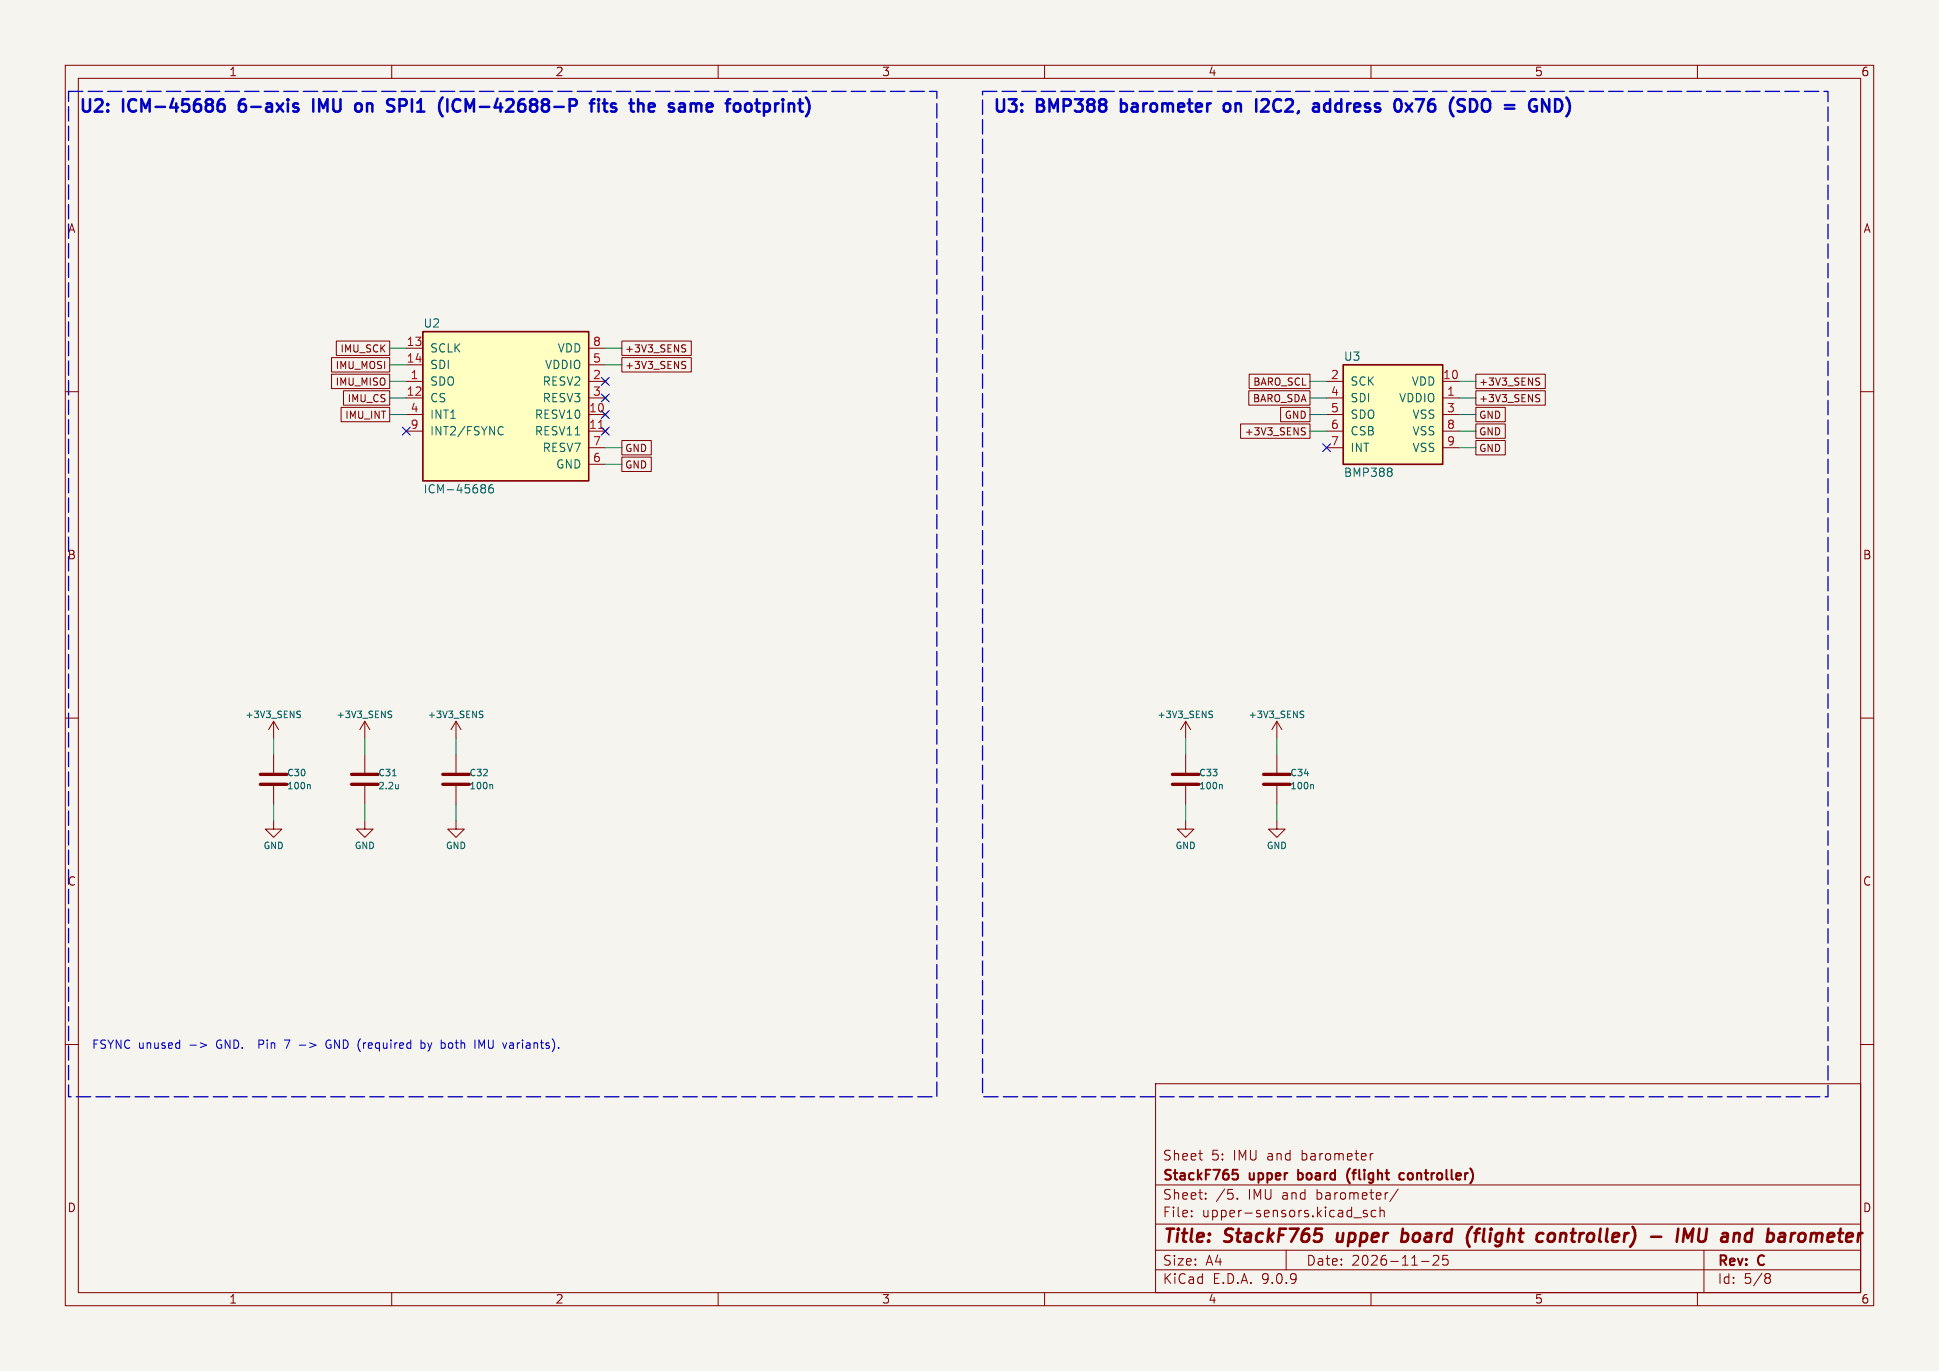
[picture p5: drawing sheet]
<svg xmlns="http://www.w3.org/2000/svg" width="297mm" height="210mm" viewBox="0 0 297 210" stroke-linecap="round" stroke-linejoin="round" font-family="sans-serif">
<path d="M0 0h297v210h-297z" fill="#f5f4ef" stroke="#f5f4ef" stroke-width=".15"/>
<g fill="none" stroke="#840000" stroke-width=".15">
<path d="M10 10h277v190h-277zM12 12h273v186h-273zM60 10v2M110 10v2M160 10v2M210 10v2M260 10v2M10 60h2M285 60h2M10 110h2M41.9 110.5v2.5M41.9 115.6v2.8"/>
<path d="M41.9 110.5l-.8 1.3M41.9 110.5l.8 1.3M55.9 110.5v2.5M55.9 115.6v2.8M55.9 110.5l-.8 1.3M55.9 110.5l.7 1.3M69.8 110.5l-.7 1.3M69.8 110.5l.8 1.3M69.8 110.5v2.5M69.8 115.6v2.8M285 110h2M41.9 125.7v1.3h1.3l-1.3 1.3-1.3-1.3h1.3"/>
<path d="M41.9 120.4v2.8M55.9 120.4v2.8M69.8 120.4v2.8M10 160h2M177 166h108v32h-108zM183.6 176.7h.6M184 177.7h.2M209.9 176.7v1M210.3 176.7l-.3 .1-.1 .2M285 160h2M60 198v2M110 198v2"/>
<path d="M160 198v2M177 194.5h108M177 191.5h108M177 187.5h108M177 181.5h108M182.5 186.3v.1M182.5 185.5v.1M184.7 183.6v.1M184.7 182.8v.1M189.5 183.6v.1M197 191.5v3M207.4 186.5h1.1"/>
<path d="M209.4 185.5l-.4-.1-.2 .2 .1 .2 .5 .2v.3h-.6M210 198v2M210.7 185.5l-.4-.1-.3 .3v.4l.2 .2h.5M211.4 185.5a.37 .37 0 0 1 .6 .1v.8M211.4 184.9v1.5M214.2 182.1l-1.3 2M217.7 193.2h1.2M219.5 192.4l.2-.1 .5 .1a.41 .41 0 0 1 .1 .5l-.8 .9h.9M221.7 192.3h-.7v.7l.2-.1h.5l.1 .3-.1 .5-.2 .1h-.3l-.2-.1M260 198v2M261 191.5v6.5M270.6 195.1l.4 .1 .2 .2-.1 .2-.2 .1"/>
<path d="M270.6 195.7h.3M270.9 195.7l.2 .2 .1 .4-.2 .2-.4 .1"/>
</g>
<g fill="none" stroke="#840000" stroke-width=".4">
<path d="M204.9 188.9l-.1 1 .2 .3M214.8 189l.2-.1 .6 .1M214.9 188.2l-.3 2M215.5 190a.66 .66 0 0 1-.9 .1M225.5 187.9l-.3 .4M225.8 188.9h.8M226.5 188.2l-.3 .3-.2 1.7M235.8 188.9l.6 .1M236.3 190.1l-.2 .1M238 189a.59 .59 0 0 0-.9 .3v.7a.53 .53 0 0 0 .9 0M252.9 189.4h1.5M257.1 188.2l-.3 2"/>
<path d="M257.8 190.2l.2-2 .5 1.4 .9-1.4-.3 2M260.3 188.2l-.2 1.6 .1 .2 .2 .2 .6-.1M267.8 188.9l.5 .1M268.2 190.1l-.2 .1M268.4 188.2l-.2 2M275.5 190a.53 .53 0 0 0 .9 0M276.4 189a.59 .59 0 0 0-.9 .3"/>
</g>
<path d="M188.8 179.2h.8M188.8 179.8h.5l.3 .2v.4l-.1 .2h-.7M198.8 179.2v1.5M199 179.7l-.2 .1M206.8 179a1.72 1.72 0 0 0 0 2.3M215.1 179.8l-.5-.1-.3 .3v.4l.2 .2h.6M198.8 180.6l.2 .1" fill="none" stroke="#840000" stroke-width=".3"/>
<path d="M39.9 118.6h4M53.8 118.6h4.1M67.8 118.6h4.1M39.9 120.1h4M53.8 120.1h4.1M67.8 120.1h4.1" fill="none" stroke="#840000" stroke-width=".51"/>
<path d="M45.6 109.4l.3 .1 .1 .2-.2 .2h-.2M45.6 108.9l.4 .1M59.6 109.4l.3 .1 .1 .2-.2 .2h-.2M59.6 108.9l.4 .1M60.1 118.8h.6M73.6 109.4l.3 .1 .1 .2-.2 .2h-.3M73.6 108.9l.4 .1M47.2 120.2l.3 .1v.5M61 120.2v.6M61 120.7l-.1 .1M75.2 120.2l.3 .1v.5" fill="none" stroke="#006464" stroke-width=".15"/>
<path d="M64.8 50.8h25.4v22.9h-25.4z" fill="#ffffc2"/>
<path d="M64.8 50.8h25.4v22.9h-25.4z" fill="none" stroke="#840000" stroke-width=".25"/>
<g fill="none" stroke="#840000" stroke-width=".15">
<path d="M62.2 53.3h2.6M62.2 55.9h2.6M62.2 58.4h2.6M90.2 53.3h2.5M90.2 55.9h2.5M90.2 58.4h2.5M92.3 58l.8 .8M93.1 58l-.8 .8M62.2 61h2.6M62.2 63.5h2.6M62.2 66h2.6M90.2 61h2.5"/>
<path d="M90.2 63.5h2.5M90.2 66h2.5M90.2 68.6h2.5M90.2 71.1h2.5M92.3 60.6l.8 .7M92.3 63.1l.8 .8M92.3 65.7l.8 .7M93.1 60.6l-.8 .7M93.1 63.1l-.8 .8M93.1 65.7l-.8 .7M181.6 110.5v2.5M181.6 115.6v2.8"/>
<path d="M181.6 110.5l-.8 1.3M181.6 110.5l.8 1.3M195.6 110.5l-.8 1.3M195.6 110.5l.7 1.3M195.6 110.5v2.5M195.6 115.6v2.8M55.9 125.7v1.3h1.2l-1.2 1.3-1.3-1.3h1.3M69.8 125.7v1.3h1.3l-1.3 1.3-1.2-1.3h1.2M181.6 125.7v1.3h1.3l-1.3 1.3-1.3-1.3h1.3M181.6 120.4v2.8M195.6 125.7v1.3h1.2l-1.2 1.3-1.3-1.3h1.3M195.6 120.4v2.8"/>
</g>
<path d="M73.9 74.2h.2l.3 .3-.3 .3M73.9 74.8h.2M74.1 74.8l.3 .2v.3l-.1 .1-.4 .1M75.5 74.2a.5 .5 0 0 0-.6 .6v.5l.1 .1 .3 .1 .2-.1 .1-.4-.1-.2-.4-.1-.2 .3M76.5 65.4l.3-.1 .3 .2M77.1 66.5l-.3 .1h-.3M185.3 109.4l.3 .1 .1 .2-.2 .2h-.2M185.3 108.9l.4 .1M199.3 109.4l.3 .1 .1 .2-.2 .2h-.2M199.3 108.9l.4 .1M186.9 120.2l.3 .1v.5M200.9 120.2l.3 .1v.5" fill="none" stroke="#006464" stroke-width=".15"/>
<path d="M91.7 65.6h.7" fill="none" stroke="#a90000" stroke-width=".15"/>
<path d="M179.6 118.6h4M193.5 118.6h4.1M179.6 120.1h4M193.5 120.1h4.1" fill="none" stroke="#840000" stroke-width=".51"/>
<path d="M205.7 55.9h15.3v15.2h-15.3z" fill="#ffffc2"/>
<path d="M205.7 55.9h15.3v15.2h-15.3z" fill="none" stroke="#840000" stroke-width=".25"/>
<g fill="none" stroke="#840000" stroke-width=".15">
<path d="M50.8 57.3h8.9v2.2h-8.9zM50.8 54.8h8.9v2.2h-8.9zM51.5 52.2h8.2v2.2h-8.2zM52.6 59.9h7.1v2.2h-7.1zM95.2 54.8h10.7v2.2h-10.7zM95.2 52.2h10.7v2.2h-10.7zM104.6 55.9l.3 .1 .1 .2-.2 .3h-.2M104.6 53.3l.3 .1 .1 .3-.2 .2h-.2M104.6 55.4h.4M104.6 52.8l.4 .1M191.3 59.9h9.4v2.2h-9.4zM191.3 57.3h9.4v2.2h-9.4z"/>
<path d="M203.2 58.4h2.5M221 58.4h2.5M226.1 59.9h10.6v2.2h-10.6zM226.1 57.3h10.6v2.2h-10.6zM235.4 58.4l.3 .1 .1 .3-.2 .2h-.2M235.4 57.9l.4 .1M52.2 62.4h7.5v2.2h-7.5zM95.2 67.5h4.6v2.2h-4.6zM95.2 70h4.6v2.2h-4.6zM190 64.9h10.7v2.2h-10.7zM196.2 62.4h4.5v2.2h-4.5zM199.5 66l.3 .1 .1 .3-.2 .2h-.2"/>
<path d="M199.5 65.5l.4 .1M203.2 61h2.5M203.2 63.5h2.5M203.2 66h2.5M203.2 68.6h2.5M221 61h2.5M221 63.5h2.5M221 66h2.5M221 68.6h2.5M226.1 62.4h4.5v2.2h-4.5zM226.1 64.9h4.5v2.2h-4.5zM226.1 67.5h4.5v2.2h-4.5z"/>
<path d="M235.4 61l.3 .1 .1 .2-.2 .2h-.2M235.4 60.4l.4 .1"/>
</g>
<path d="M213 71.7l.2 .2-.2 .3 .2 .3v.2l-.2 .3" fill="none" stroke="#006464" stroke-width=".15"/>
<g fill="none" stroke="#009600" stroke-width=".15">
<path d="M59.7 58.4h2.5M59.7 55.9h2.5M59.7 53.3h2.5M92.7 55.9h2.5M92.7 53.3h2.5M200.7 58.4h2.5M223.5 58.4h2.6M59.7 61h2.5M59.7 63.5h2.5M92.7 68.6h2.5M92.7 71.1h2.5M200.7 66h2.5"/>
<path d="M200.7 61h2.5M200.7 63.5h2.5M223.5 66h2.6M223.5 61h2.6M223.5 63.5h2.6M223.5 68.6h2.6M41.9 113v2.6M55.9 113v2.6M69.8 113v2.6M181.6 113v2.6M195.6 113v2.6M41.9 123.2v2.5"/>
<path d="M55.9 123.2v2.5M69.8 123.2v2.5M181.6 123.2v2.5M195.6 123.2v2.5"/>
</g>
<path d="M92.1 57.8l1.2 1.2M93.3 57.8l-1.2 1.2M61.6 65.4l1.2 1.2M62.8 65.4l-1.2 1.2M92.1 65.4l1.2 1.2M92.1 62.9l1.2 1.2M92.1 60.4l1.2 1.2M93.3 65.4l-1.2 1.2M93.3 62.9l-1.2 1.2M93.3 60.4l-1.2 1.2M202.6 68l1.2 1.2M203.8 68l-1.2 1.2" fill="none" stroke="#000084" stroke-width=".15"/>
<g fill="none" stroke="#0000c2" stroke-width=".38">
<path d="M34.2 15.2a.75 .75 0 0 0-.9 .8v.7l.2 .3 .6 .1 .2-.2 .1-.6-.2-.3-.5-.1-.4 .4M36.7 15.7l-.1 .3 .1 .9M36.7 16.1l-.1 .2M48 15.2v1.9M55 15.8l.4 .4v.5l-.4 .4M61.2 16.2h.7M61.9 15.2h-.7v1.9M70.4 15.3a.78 .78 0 0 0-.9 .1 .78 .78 0 0 0-.2 .9 .73 .73 0 0 0 .4 .7 .73 .73 0 0 0 .7 0M90.3 15.8h.8M91.1 15.2l-.4 .1-.1 .2v1.6M91.7 15.2v.2M91.7 15.8v1.3"/>
<path d="M91.7 15.2l-.1 .1 .1 .1M91.7 15.2l.1 .1-.1 .1M92.3 15.8h.7M92.6 15.2v1.6l.1 .2 .3 .1M94.3 15.9l-.4-.1-.2 .1-.1 .3 .1 .2 .4 .1 .3 .2M94.4 16.8l-.3 .3-.5-.1M100 15.8l.2 .1 .1 .4-.9 .2M100.2 17l-.2 .1M106.7 15.9l.2-.1 .4 .1 .1 1.2M115.7 15.8h.7M116.2 17.1h.2M117 17l.6 .1"/>
<path d="M117 15.8v1.9M117.6 15.8l-.6 .1M171.7 15.2v1.9M171.7 17l.2 .1M171.9 15.8l-.2 .1M188.3 16a.52 .52 0 0 0-.5-.2 .52 .52 0 0 0-.4 .4v.5a.52 .52 0 0 0 .4 .4 .52 .52 0 0 0 .5-.2M194.1 15.3l-.6-.1-.3 .2M194.2 16l-1.1 1.1h1.2M201.7 15.8l.3 .3v1M202 17l-.2 .1M202 16.3l-.2 .1M203.5 15.8l-.5 .1-.2 .3 .1 .7 .3 .2h.3"/>
<path d="M215.3 15.8l1 1.3M216.3 15.8l-1 1.3M224.1 15.2l.3 .1M224.2 16.3a.44 .44 0 0 1 0 .7M225.9 15.3l-.7-.1v1.9l.7-.1M235 16.3h.4M235.3 15.3a.78 .78 0 0 0-.9 .1 .78 .78 0 0 0-.2 .9 .73 .73 0 0 0 .3 .7 .73 .73 0 0 0 .8 0M237.3 15.2v1.9l-1.1-1.9v1.9M238.2 15.2a1 1 0 0 1 1.1 .6 1 1 0 0 1-.4 1.2l-.7 .1z"/>
</g>
<g fill="none" stroke="#0000c2" stroke-width=".15">
<path d="M30.7 159.7l.9 .4-.9 .4M39.7 160h.4M40.1 159.3h-.4v1.3M43.5 159.3h.9l-.5 1.3M50.7 159.4a.63 .63 0 0 0-.8 .4 .63 .63 0 0 0 .4 .8l.4-.1M64.5 159.8l.4-.1 .2 .3v.3l-.1 .2h-.5M64.5 159.3v1.3M65.5 159.7l.3 .9M68.9 159.7l-.2 .3v.3l.2 .3M73.4 159.3l.4 .9 .4-.9v1.3M78.5 159.7l.1 .2v.7M29.1 160.1h1"/>
<path d="M45.9 160.1h.9M50.5 160h.2M65.6 161h-.1M78.6 160l-.4 .1M78.6 160.5l-.4 .1"/>
</g>
<path d="M10.5 14h133v154h-133zM150.5 14h129.5v154h-129.5z" fill="none" stroke="#0000c2" stroke-width=".2" stroke-dasharray="2.2 .8"/>
<g font-size="2.8" fill="#840000">
<text x="178" y="190.9">Title:</text>
<text x="187.7" y="190.9">StackF765</text>
<text x="205.6" y="190.9">upper</text>
<text x="216.3" y="190.9">board</text>
<text x="227.1" y="190.9">(flight</text>
<text x="238.7" y="190.9">controller)</text>
<text x="261.7" y="190.9">IMU</text>
<text x="269.4" y="190.9">and</text>
<text x="277.1" y="190.9">barometer</text>
</g>
<g font-size="2.6" fill="#0000c2">
<text x="12" y="17.4">U2:</text>
<text x="18.9" y="17.4">ICM-45686</text>
<text x="37.5" y="17.4">6-axis</text>
<text x="49.6" y="17.4">IMU</text>
<text x="56.8" y="17.4">on</text>
<text x="62.5" y="17.4">SPI1</text>
<text x="71.1" y="17.4">(ICM-42688-P</text>
<text x="95.2" y="17.4">fits</text>
<text x="102" y="17.4">the</text>
<text x="108.7" y="17.4">same</text>
<text x="118.3" y="17.4">footprint)</text>
<text x="152" y="17.4">U3:</text>
<text x="158.9" y="17.4">BMP388</text>
<text x="172.5" y="17.4">barometer</text>
<text x="189.1" y="17.4">on</text>
<text x="194.8" y="17.4">I2C2,</text>
<text x="204.3" y="17.4">address</text>
<text x="217.5" y="17.4">0x76</text>
<text x="226.7" y="17.4">(SDO</text>
<text x="235.9" y="17.4">=</text>
<text x="240.4" y="17.4">GND)</text>
</g>
<g font-size="2.1" fill="#840000">
<text x="178" y="178">Sheet</text>
<text x="185.5" y="178">5:</text>
<text x="189" y="178">IMU</text>
<text x="194.3" y="178">and</text>
<text x="199.6" y="178">barometer</text>
<text x="178" y="184">Sheet:</text>
<text x="178" y="181.2">StackF765</text>
<text x="186.2" y="184">/5.</text>
<text x="191.2" y="184">IMU</text>
<text x="191.5" y="181.2">upper</text>
<text x="196.5" y="184">and</text>
<text x="199.5" y="181.2">board</text>
<text x="201.9" y="184">barometer/</text>
<text x="207.6" y="181.2">(flight</text>
<text x="216.3" y="181.2">controller)</text>
<text x="178" y="186.7">File:</text>
<text x="184.1" y="186.7">upper-sensors.kicad_sch</text>
<text x="178" y="196.9">KiCad</text>
<text x="178" y="194.1">Size:</text>
<text x="184.7" y="194.1">A4</text>
<text x="185.7" y="196.9">E.D.A.</text>
<text x="193.3" y="196.9">9.0.9</text>
<text x="200" y="194.1">Date:</text>
<text x="207" y="194.1">2026-11-25</text>
<text x="263" y="194.3">Rev:</text>
<text x="263" y="196.9">Id:</text>
<text x="267.1" y="196.9">5/8</text>
<text x="269.4" y="194.3">C</text>
</g>
<g font-size="1.8" fill="#840000">
<text x="35" y="11.9">1</text>
<text x="85" y="11.9">2</text>
<text x="135" y="11.9">3</text>
<text x="185" y="11.9">4</text>
<text x="235" y="11.9">5</text>
<text x="285" y="11.9">6</text>
<text x="10.3" y="35.9">A</text>
<text x="285.3" y="35.9">A</text>
<text x="10.3" y="85.9">B</text>
<text x="285.3" y="85.9">B</text>
<text x="10.3" y="135.9">C</text>
<text x="285.3" y="135.9">C</text>
<text x="10.3" y="185.9">D</text>
<text x="285.3" y="185.9">D</text>
<text x="35" y="199.9">1</text>
<text x="85" y="199.9">2</text>
<text x="135" y="199.9">3</text>
<text x="185" y="199.9">4</text>
<text x="235" y="199.9">5</text>
<text x="285" y="199.9">6</text>
</g>
<g font-size="1.8" fill="#a90000">
<text x="62.2" y="53.1">13</text>
<text x="90.7" y="53.1">8</text>
<text x="62.2" y="55.6">14</text>
<text x="62.8" y="58.2">1</text>
<text x="90.7" y="55.6">5</text>
<text x="90.7" y="58.2">2</text>
<text x="203.8" y="58.2">2</text>
<text x="220.9" y="58.2">10</text>
<text x="62.2" y="60.7">12</text>
<text x="62.8" y="63.2">4</text>
<text x="62.8" y="65.8">9</text>
<text x="90.1" y="63.2">10</text>
<text x="90.1" y="65.8">11</text>
<text x="90.7" y="60.7">3</text>
<text x="203.8" y="60.7">4</text>
<text x="203.8" y="63.2">5</text>
<text x="203.8" y="65.8">6</text>
<text x="221.5" y="60.7">1</text>
<text x="221.5" y="63.2">3</text>
<text x="221.5" y="65.8">8</text>
<text x="90.7" y="68.3">7</text>
<text x="90.7" y="70.9">6</text>
<text x="203.8" y="68.3">7</text>
<text x="221.5" y="68.3">9</text>
</g>
<g font-size="1.8" fill="#006464">
<text x="64.8" y="50.4">U2</text>
<text x="65.8" y="54.2">SCLK</text>
<text x="65.8" y="56.7">SDI</text>
<text x="65.8" y="59.3">SDO</text>
<text x="83" y="59.3">RESV2</text>
<text x="83.4" y="56.7">VDDIO</text>
<text x="85.3" y="54.2">VDD</text>
<text x="205.7" y="55.5">U3</text>
<text x="206.8" y="59.3">SCK</text>
<text x="216.1" y="59.3">VDD</text>
<text x="65.8" y="61.8">CS</text>
<text x="65.8" y="64.4">INT1</text>
<text x="81.8" y="64.4">RESV10</text>
<text x="83" y="61.8">RESV3</text>
<text x="206.8" y="61.8">SDI</text>
<text x="206.8" y="64.4">SDO</text>
<text x="214.2" y="61.8">VDDIO</text>
<text x="216.3" y="64.4">VSS</text>
<text x="65.8" y="66.9">INT2/FSYNC</text>
<text x="81.8" y="66.9">RESV11</text>
<text x="83" y="69.4">RESV7</text>
<text x="85.1" y="72">GND</text>
<text x="206.8" y="66.9">CSB</text>
<text x="206.8" y="69.4">INT</text>
<text x="216.3" y="66.9">VSS</text>
<text x="216.3" y="69.4">VSS</text>
<text x="64.8" y="75.8">ICM-45686</text>
<text x="205.7" y="73.3">BMP388</text>
</g>
<g font-size="1.8" fill="#0000c2">
<text x="14" y="160.8">FSYNC unused</text>
<text x="33.4" y="160.8">GND.</text>
<text x="40.3" y="160.8">Pin</text>
<text x="46.9" y="160.8">-&gt;</text>
<text x="51.2" y="160.8">GND (required</text>
<text x="66.1" y="160.8">by</text>
<text x="69.4" y="160.8">both</text>
<text x="74.8" y="160.8">IMU</text>
<text x="79.3" y="160.8">variants).</text>
</g>
<g font-size="1.5" fill="#840000">
<text x="51.3" y="59.3">IMU_MISO</text>
<text x="51.3" y="56.7">IMU_MOSI</text>
<text x="52" y="54.2">IMU_SCK</text>
<text x="95.7" y="56.7">+3V3_SENS</text>
<text x="95.7" y="54.2">+3V3_SENS</text>
<text x="191.8" y="59.3">BARO_SCL</text>
<text x="226.5" y="59.3">+3V3_SENS</text>
<text x="52.8" y="64.4">IMU_INT</text>
<text x="53.1" y="61.8">IMU_CS</text>
<text x="191.8" y="61.8">BARO_SDA</text>
<text x="196.7" y="64.4">GND</text>
<text x="226.5" y="64.4">GND</text>
<text x="226.5" y="61.8">+3V3_SENS</text>
<text x="95.7" y="69.4">GND</text>
<text x="95.7" y="72">GND</text>
<text x="190.5" y="66.9">+3V3_SENS</text>
<text x="226.5" y="66.9">GND</text>
<text x="226.5" y="69.4">GND</text>
</g>
<g font-size="1.4" fill="#006464">
<text x="37.5" y="110.2">+3V3_SENS</text>
<text x="51.4" y="110.2">+3V3_SENS</text>
<text x="65.4" y="110.2">+3V3_SENS</text>
<text x="177.2" y="110.2">+3V3_SENS</text>
<text x="191.1" y="110.2">+3V3_SENS</text>
<text x="43.9" y="119.1">C30</text>
<text x="57.8" y="119.1">C31</text>
<text x="71.8" y="119.1">C32</text>
<text x="183.6" y="119.1">C33</text>
<text x="197.5" y="119.1">C34</text>
<text x="43.9" y="121.1">100n</text>
<text x="57.8" y="121.1">2.2u</text>
<text x="71.8" y="121.1">100n</text>
<text x="183.6" y="121.1">100n</text>
<text x="197.5" y="121.1">100n</text>
<text x="40.3" y="130.3">GND</text>
<text x="54.2" y="130.3">GND</text>
<text x="68.2" y="130.3">GND</text>
<text x="180" y="130.3">GND</text>
<text x="193.9" y="130.3">GND</text>
</g>
</svg>
